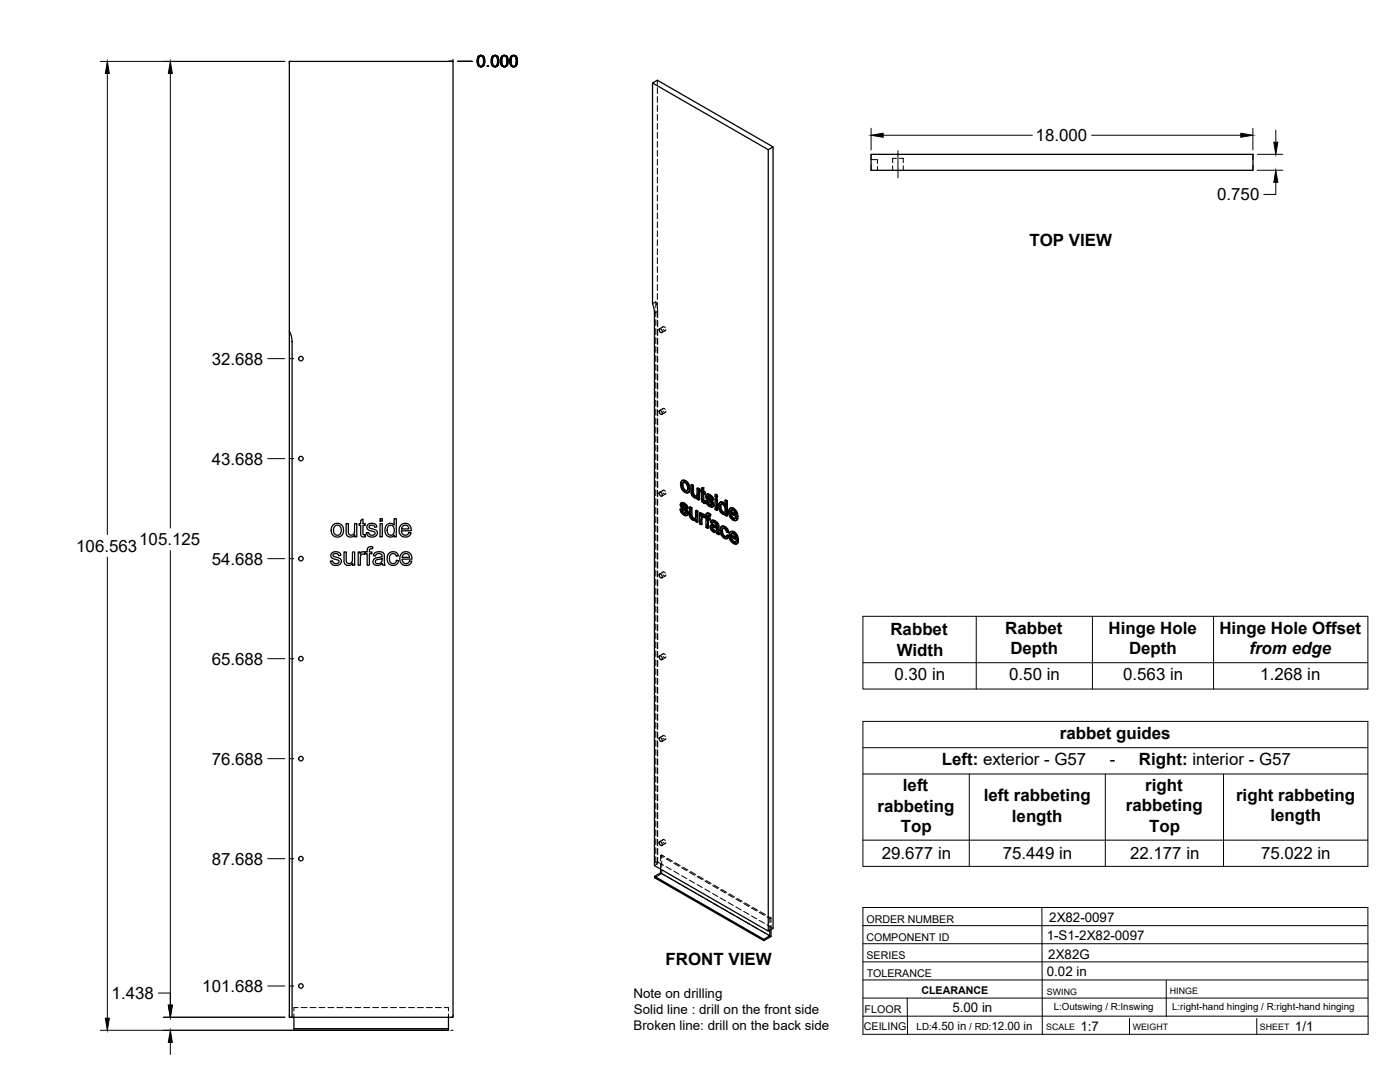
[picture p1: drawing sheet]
<svg xmlns="http://www.w3.org/2000/svg" width="559mm" height="432mm" viewBox="0 0 559 432" stroke-linecap="round" stroke-linejoin="round" font-family="sans-serif">
<!-- layer: Visible -->
<g fill="none" stroke="#000" stroke-width=".51">
<path d="M260.5 33.1l46.1 26.6v311.9l-45.4-26.2v-220.4l-.7-3.8v-88.1l1.9-1.1 46.2 26.6M306.6 59.7l2-1.1v311.9l-2 1.1M347.7 61.6h152.4v6.4h-152.4zM115.5 132.2l.7 1.6 .4 2.5v269.7h-1.1zM115.5 132.2v-107.7h65.3v381.5h-64.2M263.3 131.2a.93 .93 0 0 1 .9 .5 .93 .93 0 0 1-.2 1.1l-.9-.9zM263.3 163.8a.93 .93 0 0 1 .9 .6 .93 .93 0 0 1-.2 1l-.9-.8zM263.3 196.4a.93 .93 0 0 1 .9 .6 .93 .93 0 0 1-.2 1l-.9-.8zM272.2 191.8l.7-.2 .8 .2zM272.2 191.8l-.6 1.2 .5 2.2 1.5 1.4 .8 .1 .5-.3M272.3 193.6l.3 1.4M272.6 195l.3-.1 .8 .8-.3 .2z"/>
<path d="M272.8 192.5l-.2 .9M272.9 194.9l-.6-1.7 .3-.6 .4-.1 .9 .5 .5 1.4-.2 1.4-.8 .1M273.4 192l1 1a1.88 1.88 0 0 1 1 2M273.7 195.7l.5 .2M273.7 191.8l1.2 1.3M274.6 193.3l.5 1.9 .3-.2-.2 1.2M275.1 195.2l-.2 1.2 .3-.2-.6 .5M275.8 193.5l.7 .4 .3-.2v3.2M276.5 193.9v3.2l.3-.2 .3 .6M276.5 197.1l.3 .6 .3-.2 .5 .4M276.8 197.7l.4 .4h.9l-.3 .1M276.8 193.7l-.6-.4-.4 .2v3.2l.4 1 .7 .8a.97 .97 0 0 0 1.4 .1v.6l.5 .4"/>
<path d="M277.2 198.1l.6 .1M278.2 194.9l.6 .4 .4-.2v4.3l-.4 .2v-4.3M278.3 198.6l-.3 .2M279.2 195.1l-.7-.4-.3 .2v2.8l-.4 .5M280 195.5l-.5 .1v.6l.5 .3v3.3l.6 .8 .7 .4 .3-.2-.1-.7h-.6M280 194.8l.9-.2v1.5M280.6 194.8v1.5l.3-.2 .6 .3M280.6 196.3l.6 .3 .3-.2v.6l-.3 .2v-.6M280.6 199.7l.7 .2M280.7 200l.8 .1M280.9 194.6l-.9 .2v1.1l-.5-.3M280.9 197v2.6"/>
<path d="M281.2 197.2l-.6-.4v2.8l.4 .2M281.6 199.8l.6 .3M282.1 197.3l.7-.1 .6 .2M282.3 198.3l.6 .4M282.4 198.6l.2 .3 .3-.2 1.5 1.4M282.4 197.1l-.4 .3M282.5 197.4h.9l.7 .6M282.5 199.9l-.9-.1 .7 1.6 1.3 .9 .9-.1M282.6 198v.1M282.6 198.9l1.4 1.4 .4-.2 .4 .6M282.7 198.4l-.4-.3 1 .3 .6 1 .6 .2M282.8 197.2l-.9 .3-.2 .9 .5 .9 1.7 1.7-.1 .7"/>
<path d="M283 197.6l.8 .6 .3-.2 .5 .6M283.8 198.2l.5 .6 .3-.2 .2 .9-.3 .1-.2-.8M285.4 199l.3-.1 .7 .3-.4 .2zM285.4 197.4l.3-.2 .7 .4-.4 .2zM285.4 199v4.3l.6 .4M285.4 197.4v.8l.6 .4M286.4 199.2v4.3l-.4 .2v-4.3M286.4 197.6v.8l-.4 .2v-.8M289.4 199.7l.6 .3 .3-.1v5.9l-.3 .2v-6M290.3 199.9l-.6-.4-.3 .2v2.1l-.5-.7M133 209.4l1-.5h.9l1.5 .7 .6 1v2.1l-1.1 1.3-1.6 .3-1.4-.7-.7-1.6a2.87 2.87 0 0 1 .8-2.6zM133.6 210.1l1.1-.5 .6 .1 .6 .6 .3 1.8-.9 1.3-1 .2-.9-.7-.3-1.5z"/>
<path d="M138.2 209h.8l.1 3.7a1.31 1.31 0 0 0 1.7 .7 1.31 1.31 0 0 0 .7-1.6v-2.8h.9v5.2h-.8v-.8a1.86 1.86 0 0 1-2.2 .9 1.86 1.86 0 0 1-1.2-2.1zM144 207.7l.9-.6v1.9h.9v.7h-.9v3.3l.2 .4h.7l.1 .8h-1.3l-.6-.6v-3.9h-.7v-.7h.7zM146.7 209.5l1.7-.6a1.73 1.73 0 0 1 2 1.4l-.8 .1a1.17 1.17 0 0 0-1.1-.9 1.17 1.17 0 0 0-1.2 .9l.4 .4 2.1 .6a1.59 1.59 0 0 1 .7 2 1.59 1.59 0 0 1-2 .9l-1.5-.3-.7-1.4 .9-.1 .2 .6 .6 .5 1.4-.2a.82 .82 0 0 0 .2-1.1 .82 .82 0 0 0-1.1-.3l-1-.3a1.38 1.38 0 0 1-.8-2.2zM151.7 209h.9v5.2h-.9zM151.7 207h.9v1h-.9zM154.3 209.5l1.1-.6a1.86 1.86 0 0 1 1.9 .7v-2.6h.9v7.2h-.8v-.6a2.16 2.16 0 0 1-2.7 .4 2.16 2.16 0 0 1-1.1-2.4zM154.9 210.1l1.3-.5 1 1v2l-.7 .9h-1l-.8-.9-.1-1.5zM160 209.6l1-.7h1.5l1 .7 .5 1 .1 1.2h-3.9l.2 1 .9 .7a1.43 1.43 0 0 0 1.9-1l.9 .1-.4 .9-1 .7h-1.7l-1-.6-.7-1.7 .1-1.2zM160.7 210l.6-.4 1.1 .1 .6 .6 .2 .8h-2.9zM271.4 203.2l.6 .3M271.9 200.7l.8-.1 .5 .2M272 203.5l.4-.2 .2 .9-.3 .1z"/>
<path d="M272.1 201.7l.7 .4M272.2 202l.2 .3a1.23 1.23 0 0 1 1.5 .9l.4 .3M272.3 200.6l-.5 .2M272.3 204.3l.6 .6h.9M272.4 200.8h.8l.8 .6M272.4 203.3l-1-.1 .7 1.6 1.3 .9 .9-.1M272.4 202.3l1.5 1.4 .4-.2 .4 .7M272.5 201.4v.1M272.5 201.8l-.3-.3 1 .3 .5 1 .7 .3M272.6 204.2l.7 .6M272.7 200.6l-1 .3-.2 .9 .6 .9 1.6 1.7-.1 .7M272.9 201l.8 .6 .3-.2 .5 .7"/>
<path d="M273 204.9l.6 .2M273.7 201.6l.5 .6 .3-.1 .2 .8-.3 .2-.2-.9M273.7 205.1h-.1M273.9 203.7l.4 .6 .4-.1 .1 .7M274.3 204.3l.2 .7 .3-.1-.2 .5M274.5 205l-.2 .6 .3-.2-.4 .4M275.2 202.4l.7 .4 .3-.2v3.2M275.9 202.8v3.1l.3-.1 .3 .6M275.9 206l.3 .6 .3-.2 .4 .4M276.2 206.6l.4 .4h.9l-.3 .2M276.2 202.6l-.7-.4-.3 .2v2.9l.3 1.2 .8 .9a.97 .97 0 0 0 1.4 .1M276.6 207l.6 .2"/>
<path d="M277.6 203.8l.7 .4 .3-.2v4.3l-.3 .2v-4.3M277.7 207.5v.7l.6 .3M277.7 207.5l-.2 .2M278.6 204l-.7-.4-.3 .2v2.7l-.4 .7M279.2 204.7l.6 .4 .3-.2v.5l.4-.2M279.8 205.1v.6l.7-.5 .4 .1M280 206.4l.2 2.8-.3 .2v-2.2M280.1 204.9l-.6-.3-.3 .1v4.3l.7 .4M280.2 205.3h.7l.6 .4M280.3 206.1v.1M280.6 205.4l.6 .5M281 206.6l-.8-.5-.2 .3 .3-.2-.1 .8"/>
<path d="M281.2 206.4l.6 .4v3.7l.6 .4M281.2 206.4v-.3l-.2 .5M281.2 200.3l.1 .7M281.2 206.5l-.2 .1M282.2 204.9h.9l.6 .4M282.2 200.1l.3-.2 .3 .8-.3 .2zM282.4 206.6l.7 .4 .3-.2v.6l-.3 .1v-.5M282.5 204.7l-.5 .2M282.5 200.9l.6 .6h.9M282.7 207.3v3.4l-.3 .2v-3.8l.7 .4M282.7 205.7v.7M282.8 205.1l.6 .4 .3-.2-.4 .8 .1-.6"/>
<path d="M282.8 200.7l.7 .7M283.1 204.9l-.6-.2-.5 .2-.2 1.3-.6-.3 .6-.1M283.2 201.5l.6 .2M283.3 206.1a.45 .45 0 0 0-.5-.5 .45 .45 0 0 0-.4 .6v.4l.3-.2 .7 .4M283.8 209.6l.8-.2 1.4 .5M283.9 201.7h-.1M284.1 210.7l.2 .6 .3-.2 .5 .5M284.1 200.3l.4 .6 .3-.2 .2 .8M284.2 210.4l-.1 .3 .3-.2 .2 .6M284.2 209.4l-.5 .2M284.3 211.3l.5 .5h1h-1M284.3 210.3l-.1 .1"/>
<path d="M284.4 207.7l.8 .4 .3-.2 .8 .6M284.4 210.3l.6 .2a.79 .79 0 0 1 .9 .2 .79 .79 0 0 1 0 1l-.4 .3M284.4 210.3l-.2 .1M284.4 210.3v.2M284.5 200.9l.2 .7 .3-.1-.2 .5M284.5 208.4l-.4 .5 .2-.4 .5-.1 1.1 1a.48 .48 0 0 1 0 .8 .48 .48 0 0 1-.7-.3l-.9-.3M284.6 209.4l-1 .3-.2 1 .6 1 1.2 .8a.62 .62 0 0 1 .7 0 .62 .62 0 0 1 .3 .5l.6 .4M284.7 201.6l-.2 .6 .3-.2-.5 .4M284.7 207.6l-.8 .2M285.2 208.1l.8 .5 .3-.1 .4 .5M285.5 207.9l-.8-.3-.9 .3-.3 .5 .6 .5M286 208.6l.4 .6 .3-.2 .2 .7"/>
<path d="M286.4 209.2l.2 .6 .3-.1 .1 2.9M286.6 209.8l.1 3 .3-.2 .1 .6-.3 .2-.1-.6M287.4 202.4l.3 1.4M287.5 200.4h1.2l.6 .6M287.7 201.3h.7l.7 .8 .3 1.3-.3 1.2M287.7 201.3l-.3 1.1 .3-.2 .3 1.4M287.7 203.8l.3-.2 .8 .8-.4 .2zM287.8 201.2l-.1 .1M287.8 200.3l-.5 .2M288 201.1l-.3 1.1M288.1 212l.3 1.4 .3-.2 .7 .8M288.2 210.1l.9 .2 .3-.2 1 1"/>
<path d="M288.4 213.4l.7 .8h.8M288.4 200.6l.5 .5h.5M288.4 204.6h.7M288.5 209.9l-.6 .3M288.6 210.8l-.2 1M288.7 200.4l-.8-.2-.8 .4-.3 2.1 .9 1.9 1 .7 .7-.2v.5l.6 .4M288.8 204.4l.4 .1M289.1 210.3l.8 .6a1.42 1.42 0 0 1 1 1.5l-.3 .1-.5-1.3M289.4 205.1l-.2 .2M289.4 210.1l-.9-.2-.8 .4-.3 1.9 .5 1.3 .6 .9 .9 .5 .7 .1M290 213.7l.6 .4M290.6 212.5l-.6-.2-.7-1.3-.9-.2-.3 1.2 .3-.2 .3 1.4"/>
<path d="M290.6 214.1l.4-.1-.3 .6-.6 .4zM291 214l-.7-.5-.6 .8-.6-.1M291.3 202.9h.9a1.84 1.84 0 0 1 1.8 1.2M291.5 204.3l2 1.2-.3-1.1-.9-.9-.6 .1-.2 .7 .3-.2 1.7 1M291.5 212.3l.8-.1a2.05 2.05 0 0 1 2 1.3M291.7 213.6l2 1.2-.4-1.3-.9-.6-.5 .1-.2 .6 .3-.2 1.7 1M291.8 206.1l.8 .8h.8M291.8 205l.3 .9M292 203.5l-.2 .6M292 215.5l.8 .8h.8M292 214.4l.3 .9M292.2 212.9l-.2 .5"/>
<path d="M292.5 203l1 1a1.97 1.97 0 0 1 1 2.1M292.6 206.9l.5 .2M292.7 212.4l1 1a1.83 1.83 0 0 1 1 1.8v.2M292.8 216.3l.5 .2M292.8 202.8l-.8-.2-1 .7-.2 1.4 .3 1.1 .7 1.1 1.2 .9h.7l.8-.9M293 212.2l-.8-.2-1 .5-.2 1.4 .3 1.3 .7 1.2 1.2 .7h.8l.7-.8M293.3 207l-.2 .1M293.5 216.4l-.2 .1M293.5 206.6l.7 .5M293.7 204.3l.5 1.9 .3-.1-.3 .1M293.7 216l.7 .5M293.9 213.7l.5 1.9 .3-.2-.3 .2"/>
<path d="M294.2 206.4l-2.8-1.6 .4 1.3 .3-.2 .8 .9M294.4 215.8l-2.8-1.6 .4 1.3 .3-.2 .8 .8M294.5 206.9l-.7 .8M294.5 206.9l-.6-.5-.8 .7M294.7 216.3l-.7 .8M294.7 216.3l-.7-.5-.7 .7M132.4 220.7l1.4-.5a1.81 1.81 0 0 1 2.3 1.4l-.9 .2a1.21 1.21 0 0 0-1.1-.9 1.21 1.21 0 0 0-1.2 .8l.3 .4 2.7 1a1.87 1.87 0 0 1-.3 2.2 1.87 1.87 0 0 1-2.3 .3l-.9-.5-.5-1.1 .9-.2 .3 .8 .5 .3 1.4-.2a.82 .82 0 0 0 .2-1.1 .82 .82 0 0 0-1-.3l-1.1-.3a1.37 1.37 0 0 1-.7-2.3zM137.3 220.3h.9v3.8a1.31 1.31 0 0 0 1.7 .7 1.31 1.31 0 0 0 .8-1.7v-2.8h.9v5.3h-.8v-.8a1.86 1.86 0 0 1-2.3 .8 1.86 1.86 0 0 1-1.2-2.1zM143 220.3h.8v.8a1.25 1.25 0 0 1 2-.7l.8-.1v-1.2a1.55 1.55 0 0 1 2.2-.9l-.1 .8a.81 .81 0 0 0-.9 0 .81 .81 0 0 0-.4 .8v.5h1.1v.7h-1.1v4.6h-.8v-4.6h-.8v-.4l-.3 .7-.9-.2-.6 .5-.2 4h-.8zM149.5 220.8l1.6-.6 1.2 .1 .8 .4 .6 4.9h-.9l-.2-.7-1.2 .7h-1.2l-.9-.4-.4-.7a1.74 1.74 0 0 1 2-2l.6-.1a.8 .8 0 0 0 1-.8 .8 .8 0 0 0-1.1-.7l-1 .2-.5 .8-.9-.1zM150.1 223.5l2.4-.6a1.59 1.59 0 0 1-.6 1.8 1.59 1.59 0 0 1-1.9-.1l-.2-.5zM155.2 220.9l1-.6h1.5l.8 .4 .5 1-.8 .3a1.47 1.47 0 0 0-2-.9 1.47 1.47 0 0 0-.8 2l.5 1.4 .7 .4 1.1-.2 .5-1.1 .9 .1-.3 1-1 .8-1.3 .1-1-.4a3.4 3.4 0 0 1-.3-4.3z"/>
<path d="M160.3 220.9l1-.6h1.5l.9 .6 .6 1.1 .1 1.1h-3.9l.2 1 .8 .7a1.43 1.43 0 0 0 2-.9l.9 .1-.4 .7-1.1 .9h-1.6l-1-.6-.7-1.8v-1.1zM161 221.3l.6-.3h1l.6 .5 .3 .9h-3zM263.3 229.1a.93 .93 0 0 1 .9 .5 .93 .93 0 0 1-.2 1.1l-.9-.9zM263.3 261.7a.93 .93 0 0 1 .9 .6 .93 .93 0 0 1-.2 1l-.9-.9zM263.3 294.3a.93 .93 0 0 1 .9 .6 .93 .93 0 0 1-.2 1l-.9-.8zM263.3 335.9a.93 .93 0 0 1 .9 .5 .93 .93 0 0 1-.2 1.1l-.9-.9zM263.7 346.8v1.6l-2.4 1.3v.6l43.6 25.1v-.5l-43.6-25.2M263.7 348.4l43.6 25.1-2.4 1.4M307.3 371.2v2.3M307.7 370.9v2.8l-2.8 1.7M117.3 406v5.2h61.7v-.7h-61.7M179 406v4.5"/>
<circle cx="120.1" cy="143.1" r=".9"/>
<circle cx="120.1" cy="183" r=".9"/>
<circle cx="120.1" cy="222.9" r=".9"/>
<circle cx="120.1" cy="262.9" r=".9"/>
<circle cx="120.1" cy="302.8" r=".9"/>
<circle cx="120.1" cy="342.7" r=".9"/>
<circle cx="120.1" cy="393.5" r=".9"/>
</g>
<!-- layer: Hidden -->
<g fill="none" stroke="#000" stroke-width=".4">
<path d="M262.4 32v1.8M262.4 35v2.3M262.4 38.5v2.4M262.4 42.1v2.4M262.4 45.7v2.3M262.4 49.3v2.3M262.4 52.8v2.4M262.4 56.4v2.4M262.4 60v2.3M262.4 63.5v2.4M262.4 67.1v2.4M262.4 70.7v2.4"/>
<path d="M262.4 74.3v2.3M262.4 77.8v2.4M347.7 63.7h2.5v1.5M350.2 66.4v1.6M356.3 66.2v1.8M357.8 63.2h-1.5v1.8M359 63.2h1.5v1.8M360.5 66.2v1.8M262.4 81.4v2.4M262.4 85v2.4M262.4 88.5v2.4M262.4 92.1v2.4"/>
<path d="M262.4 95.7v2.4M262.4 99.3v2.3M262.4 102.8v2.4M262.4 106.4v2.4M262.4 110v2.4M262.4 113.5v2.4M262.4 117.1v2.4M261.7 120.4l.4 1.3M261.7 120.4v2.4M261.7 124v2.4M261.7 127.6v2.3M261.7 131.1v2.4"/>
<path d="M261.7 134.7v2.4M261.7 138.3v2.4M261.7 120.4l-1.2 .8M262.4 120.7v2.4M262.4 124.2v2.4M262.4 127.8v2.4M262.4 131.4v2.4M262.4 135v2.4M262.4 138.5v2.4M262.4 122.9l.1 3.8M262.5 127.9v2.4M262.5 131.5v2.4"/>
<path d="M262.5 135v2.4M262.5 138.6v2.4M264.5 130.8l.4-.5 .7 .5M264.7 130.4l-1.5 .8M264.8 131.5l.6 .5 .4-.5M265.6 131.9l-1.4 .9M261.7 141.9v2.3M261.7 145.4v2.4M261.7 149v2.4M261.7 152.6v2.3M261.7 156.1v2.4M261.7 159.7v2.4"/>
<path d="M262.4 142.1v2.4M262.4 145.7v2.4M262.4 149.3v2.3M262.4 152.8v2.4M262.4 156.4v2.4M262.4 160v2.3M262.5 142.2v2.4M262.5 145.8v2.3M262.5 149.3v2.4M262.5 152.9v2.4M262.5 156.5v2.4M261.7 163.3v2.4"/>
<path d="M261.7 166.9v2.3M261.7 170.4v2.4M261.7 174v2.4M261.7 177.6v2.4M262.4 163.6v2.3M262.4 167.1v2.4M262.4 170.7v2.4M262.4 174.3v2.3M262.4 177.8v2.4M262.5 160.1v2.3M262.5 163.6v2.4M262.5 167.2v2.4"/>
<path d="M262.5 170.8v2.3M262.5 174.3v2.4M262.5 177.9v2.4M264.5 163.4l.4-.5 .7 .5M264.7 163l-1.5 .8M264.8 164.1l.7 .5 .3-.5M265.6 164.6l-1.4 .8M261.7 181.1v2.4M261.7 184.7v2.4M261.7 188.3v2.4M261.7 191.9v2.3M261.7 195.4v2.4"/>
<path d="M261.7 199v2.4M262.4 181.4v2.4M262.4 185v2.4M262.4 188.6v2.3M262.4 192.1v2.4M262.4 195.7v2.4M262.4 199.3v2.4M262.5 181.5v2.4M262.5 185.1v2.3M262.5 188.6v2.4M262.5 192.2v2.4M262.5 195.8v2.4"/>
<path d="M262.5 199.3v2.4M264.5 196l.4-.4 .7 .5M264.7 195.6l-1.5 .8M264.8 196.7l.6 .5 .4-.4M265.6 197.2l-1.4 .8M271.9 193.1l.5 1.9-.3 .2M272.4 195l1.3 1.3-.3 .2M272.5 191.6l-.9 1.7M272.8 192.5l-.2 .1M272.9 192.4h.8l-.3 .2M273.7 192.4l.8 .9-.3 .2M273.7 196.3l.9 .3-.3 .1"/>
<path d="M274.5 195.7l-.3 .2M274.5 193.3l.3 1.2-.3 .4M274.8 194.7l-.1 .8-.5 .4M274.9 196.5l-.3 .1M276.2 193.3v3.4l-.3 .2M276.2 196.7l.2 .7-.3 .1M276.4 197.4l.4 .6-.3 .1M276.8 198l.6 .5-.3 .1M277.4 198.5l.7 .2 .5-.3-.3 .2M278.1 198.1h.1M278.3 198l-.4 .2M278.4 198.6h-.1"/>
<path d="M278.4 197.8l-.3 .3M278.5 194.7v2.8l-.4 .5M278.6 198.4v.7l-.3 .1M278.6 199.1l.6 .3M279.8 196l.5 .3-.3 .2M279.8 195.4v.6l-.3 .2M280 195.5l.3 .2M280.3 196.3l.1 3.3-.4 .2M280.3 194.6v1.1l-.3 .2M280.4 199.6l.2 .5-.3 .2M280.6 196.8l.3-.2v.4M280.9 196.6l.6 .4"/>
<path d="M281.9 199.7l.5 1.3-.3 .1M282 197.8l.1 .7-.3 .2M282.1 197.4l-.4 .6M282.1 198.5l.5 .6-.4 .2M282.3 197.2l-.5 .4M282.5 198l.3-.2-.2 .2M282.6 199.1l1.5 1.6-.3 .2M282.7 197.9l-.3 .1M282.8 197.8l.6 .2-.3 .2M283.4 198l.6 .5-.3 .2M284 198.5l.2 .7-.3 .2M284.2 199.2l.6 .3"/>
<path d="M285.7 197.2v.9l-.3 .1M285.7 198.9v1.5M285.7 198.1l.7 .3M289.7 199.5v2.1l-.3 .2M261.7 202.6v2.4M261.7 206.1v2.4M261.7 209.7v2.4M261.7 213.3v2.4M261.7 216.9v2.3M262.4 202.8v2.4M262.4 206.4v2.4M262.4 210v2.4"/>
<path d="M262.4 213.6v2.3M262.4 217.1v2.4M262.5 202.9v2.4M262.5 206.5v2.4M262.5 210.1v2.3M262.5 213.6v2.4M262.5 217.2v2.4M271.7 203.1l.5 1.3-.3 .2M271.8 201.3l.2 .6-.3 .2M271.9 200.8l-.4 .6M272 201.9l.4 .6-.3 .2M272.1 200.6l-.5 .4"/>
<path d="M272.2 204.4l1.1 1-.3 .1M272.3 201.4l.3-.2-.1 .2M272.4 202.5l1.6 1.6-.3 .2M272.6 201.3l-.4 .2M272.6 201.2l.7 .2-.4 .2M273.3 201.4l.5 .6-.3 .1M273.3 205.4l.8 .2-.3 .2M273.8 204.9h.2M273.8 202l.3 .6-.4 .2M274 204.1l.2 .5-.3 .1M274 204.9l-.3 .2 .3-.2M274.1 202.6l.6 .3"/>
<path d="M274.2 204.6l-.2 .3M274.5 205.6h-.4M275.5 202.2l.1 3.4-.3 .2M275.6 205.6l.2 .7-.3 .2M275.8 206.3l.4 .6-.3 .2M276.2 206.9l.6 .5-.3 .2M276.8 207.4l.7 .2 .5-.3-.2 .2M277.5 207h.1M277.7 206.9l-.4 .2M277.8 206.7l-.3 .3M277.9 203.6v2.6l-.4 .7M278 207.3v.7l-.3 .2"/>
<path d="M278 208l.6 .3M279.5 207.3v1.6l-.3 .1M279.5 208.9l.7 .3M279.5 204.6v1.5M280.1 206.1l.8-.1-.3 .2M280.1 205.4v.1M280.3 206.1l.2-.2-.3 .2M280.4 205.2l-.6 .5M280.6 200.1l.5 .5-.3 .1M280.9 206l.4 .4M281.1 200.6l.5 .2M281.2 206.1l.3-.2-.2 .5"/>
<path d="M281.5 205.7v.1M281.5 206.3l.6 .3-.3 .2M281.5 205.9l-.2 .5M281.5 205.7l-.3 .3M281.8 205.8l.3 .2M282.1 209v1.3l-.3 .2M282.1 210.3l.6 .4M282.1 206.6v1.3M282.2 205l-.1 1-.3 .2M282.3 204.7l-.5 .4M282.4 201l1.1 1-.3 .1M282.4 207.1l.3-.2v.4"/>
<path d="M282.5 205.7l.4-.2-.2 .2M282.7 206.9l.7 .5M282.9 205.5l.4 .1-.4 .2M283.3 205.6l.3 .3M283.5 202l.8 .2-.3 .2M283.7 210.1l.4 1.1-.4 .2M283.8 208.2l.6 .5M283.8 209.6l-.4 .7M284 201.5h.1M284 209.4l-.5 .4M284.1 211.2l.9 .9-.3 .2M284.1 207.7l-.6 .7"/>
<path d="M284.1 200.7l.2 .5-.3 .1M284.2 201.5l-.3 .2 .2-.2M284.2 207.6l-.4 .3M284.3 201.2l-.2 .3M284.4 208.4l.4-.2-.3 .2M284.5 210.2l.2-.1zM284.5 210.2l-.2 .1M284.6 210.1l-.4 .2M284.6 202.2h-.3M284.7 210.1l1.6 .5-.3 .2M284.8 208.2l.6 .2-.3 .2M285 212.1l.7 .2-.3 .2"/>
<path d="M285.4 208.4l.7 .7-.3 .2M285.7 212.3l.7-.1-.4 .2M285.7 201.6v1.6l-.3 .1M285.7 203.2l.7 .3M286 209.9l.3 .1M286 211.7l-.3 .2M286.1 209.1l.2 .7-.3 .2M286.2 211.5l-.4 .3M286.3 210.6l-.1 .9-.3 .2M286.3 209.8l-.3 .4M286.4 212.2l.1 .7-.3 .1M286.5 212.9l.6 .3"/>
<path d="M287.1 201.8l.2 1.3-.3 .2M287.3 200.7l-.2 1.1-.3 .2M287.3 203.1l.6 1.1-.4 .2M287.6 200.3l-.6 .6M287.7 211.4l.5 1.9-.3 .2M287.9 204.2l.8 .8-.3 .1M287.9 210.3l-.2 1.1-.3 .2M288 201.1h.7l-.3 .2M288 201.1l-.2 .1M288 201.1h.1M288.1 201l-.3 .2M288.2 213.3l1.2 1.3-.3 .2"/>
<path d="M288.2 210l-.6 .5M288.6 210.8l-.2 .1M288.7 210.7l.8 .1-.4 .1M288.7 205l.6 .1 .4-.2-.3 .2M288.7 201.1l.8 .8-.4 .2M289.4 201.1l.3 .5M289.4 214.6l1 .2M289.5 210.8l.5 .5-.3 .2M289.5 201.9l.3 1.5-.4 .2M289.5 205.1h-.1M289.7 204.9v.6l-.3 .1M289.7 205.5l.6 .3"/>
<path d="M289.8 203.4l-.2 .7-.4 .4 .3-.1M290 211.3l.3 .8-.3 .2M290 214.1l-.1 .1M290.3 212.1l.6 .3M290.3 213.5l-.6 .8M291.1 204.1l.5 1.9-.3 .2M291.3 213.5l.5 1.9-.3 .2M291.4 204.8l.4-.1v.3M291.6 206l1.3 1.4-.4 .1M291.6 202.7l-.8 1.6M291.6 214.2l.4-.2v.4M291.8 204.7l2.7 1.5"/>
<path d="M291.8 215.4l1.3 1.3-.3 .2M291.8 212.1l-.5 1.4-.3 .2M292 214l2.7 1.6M292 203.5l-.2 .1M292.1 203.4l.7 .1-.3 .1M292.2 212.9h-.2M292.3 212.7l.7 .1-.3 .2M292.8 203.5l.8 .8-.3 .2M292.9 207.4l1 .2-.3 .2M293 212.8l.8 .9-.3 .2M293.1 216.7l1 .3-.3 .2M293.5 206.9h-.1"/>
<path d="M293.5 206.9l-.2 .1M293.5 205.1l.4 .2M293.6 206.8l-.4 .2M293.6 204.3l.3 1-.4 .2M293.7 216.3h-.1M293.7 216.3l-.2 .1M293.7 214.4l.4 .3M293.8 216.2l-.4 .2M293.8 213.7l.3 1-.4 .1M293.9 206.4l-.4 .5M294 215.8l-.3 .5M294.1 207.5l-.2 .1"/>
<path d="M294.3 216.9l-.2 .1M261.7 220.4v2.4M261.7 224v2.4M261.7 227.6v2.4M261.7 231.1v2.4M261.7 234.7v2.4M261.7 238.3v2.4M262.4 220.7v2.4M262.4 224.3v2.4M262.4 227.8v2.4M262.4 231.4v2.4M262.4 235v2.4"/>
<path d="M262.4 238.5v2.4M262.5 220.8v2.4M262.5 224.3v2.4M262.5 227.9v2.4M262.5 231.5v2.4M262.5 235.1v2.3M262.5 238.6v2.4M264.5 228.7l.4-.5 .7 .5M264.7 228.3l-1.5 .8M264.8 229.4l.6 .5 .4-.5M265.6 229.8l-1.4 .9M261.7 241.9v2.3"/>
<path d="M261.7 245.4v2.4M261.7 249v2.4M261.7 252.6v2.4M261.7 256.2v2.3M261.7 259.7v2.4M262.4 242.1v2.4M262.4 245.7v2.4M262.4 249.3v2.4M262.4 252.8v2.4M262.4 256.4v2.4M262.4 260v2.4M262.5 242.2v2.4"/>
<path d="M262.5 245.8v2.4M262.5 249.3v2.4M262.5 252.9v2.4M262.5 256.5v2.4M261.7 263.3v2.4M261.7 266.9v2.3M261.7 270.4v2.4M261.7 274v2.4M261.7 277.6v2.4M262.4 263.6v2.3M262.4 267.1v2.4M262.4 270.7v2.4"/>
<path d="M262.4 274.3v2.3M262.4 277.9v2.3M262.5 260.1v2.3M262.5 263.6v2.4M262.5 267.2v2.4M262.5 270.8v2.4M262.5 274.4v2.3M262.5 277.9v2.4M264.5 261.3l.4-.5 .7 .5M264.7 260.9l-1.5 .8M264.8 262l.6 .5 .4-.5M265.6 262.5l-1.4 .8"/>
<path d="M261.7 281.2v2.3M261.7 284.7v2.4M261.7 288.3v2.4M261.7 291.9v2.4M261.7 295.4v2.4M261.7 299v2.4M262.4 281.4v2.4M262.4 285v2.4M262.4 288.6v2.3M262.4 292.1v2.4M262.4 295.7v2.4M262.4 299.3v2.4"/>
<path d="M262.5 281.5v2.4M262.5 285.1v2.3M262.5 288.6v2.4M262.5 292.2v2.4M262.5 295.8v2.4M262.5 299.4v2.3M264.5 293.9l.4-.4 .7 .5M264.7 293.5l-1.5 .8M264.8 294.6l.6 .5 .4-.4M265.6 295.1l-1.4 .8M261.7 302.6v2.4M261.7 306.2v2.3"/>
<path d="M261.7 309.7v2.4M261.7 313.3v2.4M261.7 316.9v2.4M262.4 302.9v2.3M262.4 306.4v2.4M262.4 310v2.4M262.4 313.6v2.3M262.4 317.1v2.4M262.5 302.9v2.4M262.5 306.5v2.4M262.5 310.1v2.4M262.5 313.6v2.4"/>
<path d="M262.5 317.2v2.4M261.7 320.4v2.4M261.7 324v2.4M261.7 327.6v2.4M261.7 331.2v2.3M261.7 334.7v2.4M261.7 338.3v2.4M262.4 320.7v2.4M262.4 324.3v2.4M262.4 327.9v2.3M262.4 331.4v2.4M262.4 335v2.4"/>
<path d="M262.4 338.6v2.4M262.5 320.8v2.4M262.5 324.4v2.3M262.5 327.9v2.4M262.5 331.5v2.4M262.5 335.1v2.4M262.5 338.6v2.4M264.5 335.5l.4-.5 .7 .5M264.7 335l-1.5 .9M264.8 336.2l.6 .5 .4-.5M265.6 336.6l-1.4 .9M261.7 344.3l.8 .4"/>
<path d="M261.7 341.9v2.4M262.4 342.1v1.8M262.4 343.9l-.7 .4M262.4 343.9l2.4 1.4M262.5 342.2v2.5M262.5 344.7l-1.3 .7M263.7 344.7v2.1M263.7 341.5l1.1 .6M264.1 342.5v-1.3l-.4 .3v2.1M264.1 348.6l-2.8 1.7M264.1 343.7v2.4M264.1 347.3v1.3"/>
<path d="M264.1 341.2l1.2 .7M264.1 348.6l1.2 .7M265.9 342.7l2 1.2M265.9 345.9l2 1.2M266.3 342.5l2.1 1.2M266.3 349.9l2.1 1.2M269 344.5l2 1.2M269 347.7l2 1.2M269.4 344.3l2.1 1.1M269.4 351.7l2.1 1.2M272.1 346.3l2 1.2M272.1 349.5l2 1.1"/>
<path d="M272.5 346l2.1 1.2M272.5 353.5l2.1 1.1M275.1 348.1l2.1 1.2M275.1 351.2l2.1 1.2M275.6 347.8l2.1 1.2M275.6 355.2l2.1 1.2M278.3 349.9l2 1.1M278.3 353l2 1.2M278.7 349.6l2.1 1.2M278.7 357l2.1 1.2M281.3 351.6l2.1 1.2M281.3 354.8l2.1 1.2"/>
<path d="M281.8 351.4l2.1 1.2M281.8 358.8l2.1 1.2M284.4 353.4l2.1 1.2M284.4 356.6l2.1 1.2M284.9 353.2l2.1 1.2M287.5 355.2l2.1 1.2M287.5 358.4l2.1 1.2M288 354.9l2.1 1.2M290.6 357l2.1 1.2M291.1 356.7l2.1 1.2M293.7 358.8l2.1 1.2M294.2 358.5l2 1.2"/>
<path d="M284.9 360.6l2.1 1.2M288 362.4l2.1 1.2M290.6 360.2l2.1 1.1M291.1 364.2l2.1 1.1M293.7 361.9l2.1 1.2M294.2 365.9l2 1.2M296.8 360.6l2.1 1.2M296.8 363.7l2.1 1.2M297.3 360.3l2 1.2M297.3 367.7l2 1.2M299.9 362.4l2.1 1.1M299.9 365.5l2.1 1.2"/>
<path d="M300.4 362.1l2.1 1.2M300.4 369.5l2.1 1.2M303 364.1l2.1 1.2M303 367.3l2.1 1.2M303.5 363.9l2 1.1M303.5 371.3l2 1.2M306.1 365.9l1.2 .7 .4-.3M306.1 369.1l2.5 1.4M306.6 365.7l1.1 .6M306.6 373.1l1.1 .6M307.3 366.6v1.7M307.3 369.5v1.7"/>
<path d="M307.7 366.3v1.7M307.7 369.2v1.7M117.3 404.6v1.4M119 402.1h-1.7v1.3M120.2 402.1h2.4M123.7 402.1h2.4M127.3 402.1h2.4M130.9 402.1h2.4M134.5 402.1h2.3M138 402.1h2.4M141.6 402.1h2.4M145.2 402.1h2.4"/>
<path d="M148.8 402.1h2.3M152.3 402.1h2.4M155.9 402.1h2.4M159.5 402.1h2.4M163 402.1h2.4M166.6 402.1h2.4M170.2 402.1h2.4M173.8 402.1h2.3M177.3 402.1h1.7v1.3M179 404.6v1.4"/>
</g>
<!-- layer: Reference -->
<g fill="none" stroke="#000" stroke-width=".4">
<path d="M116.4 24.5h-.9v.9M179 24.5h1.8M180.8 23.6v.9h-.9M347.7 61.6v2.1M347.7 65.8v2.2M500.1 61.6v2.1M500.1 65.8v2.2M115.5 143.1h1.8M115.5 183h1.8M115.5 222.9h1.8M115.5 262.9h1.8M115.5 302.8h1.8"/>
<path d="M115.5 342.7h1.8M115.5 393.5h1.8M115.5 405.1v.9h.9M179.9 411.2h.9M180.8 405.1v.9h-.9"/>
</g>
<!-- layer: Hidden Narrow -->
<path d="M262.5 124.2l-1.3 .8M276.2 196l-.4 .2M278.5 197l-.3 .2M280.3 198.8l-.3 .1M273.3 203.5l-.3 .1M275.5 204.9l-.3 .2M277.9 205.9l-.3 .2M282.1 205.6l-.3 .1M283.5 200l-.3 .2M285.3 210.3l-.3 .2M286.3 210.9l-.3 .1" fill="none" stroke="#000" stroke-width=".4"/>
<!-- layer: Visible Narrow -->
<path d="M276.8 196.1l-.3 .2M280.9 199.2l-.3 .1M283.5 199.2l-.3 .2M273.3 202.6l-.3 .2M276.2 205l-.3 .2M282.7 206l-.3 .2M285.2 209.6l-.3 .2M287 210.3l-.4 .2M287 211.3l-.4 .2" fill="none" stroke="#000" stroke-width=".4"/>
<!-- layer: Titleblock -->
<path d="M344.4 362.2h201.6l.1 50.6h-201.7zM344.4 376.6h201.6M344.4 369.4h201.6M415.9 362.2l.1 50.6M344.4 383.9h201.6M344.4 398.3h201.6M344.4 391.1h201.6M362.1 398.3l.1 14.4M465.5 391.3v14.4M344.4 405.5h201.7M450.8 406.4v6.4M501.6 406.4v6.4" fill="none" stroke="#000" stroke-width=".4"/>
<!-- layer: Custom Tables -->
<path d="M344.4 246h201.6v29h-201.6zM389.7 246v29M436 246v29M484.4 246v29M344.4 264.5h201.6M344.4 287.9h201.6v57.9h-201.6zM344.4 298.4h201.6M344.4 308.9h201.6M386.9 308.9v36.9M441.2 308.9v36.9M488.4 308.9v36.9M344.4 335.3h201.6" fill="none" stroke="#000" stroke-width=".4"/>
<!-- layer: FD_Dimensions -->
<g fill="none" stroke="#000" stroke-width=".4">
<path d="M40 24.5h73.7M42.8 29.3v184M68 29.3v181.4M182.6 24.5h5.8M347.7 51.2v8.6M352.5 54h59.6M435.7 54h59.6M500.1 51.2v8.6M509.2 51.9v4.9M501.9 61.6h10.1M501.9 67.9h10.1M509.2 72.8v4.8h-4.8"/>
<path d="M106.8 143.1h6.9M106.8 183h6.9M68 219.7v181.4M42.8 222.3v184M106.8 222.9h6.9M106.8 262.9h6.9M106.8 302.8h6.9M106.8 342.7h6.9M63.2 396.3h4.8M106.8 393.5h6.9M40 411.2h138.1M65.2 406h48.5"/>
<path d="M68 416v4.8"/>
</g>
<path d="M42.8 24.5l.8 4.8h-1.6zM68 24.5l.8 4.8h-1.6zM347.7 54l4.8-.8v1.6zM495.3 53.2l4.8 .8-4.8 .8zM508.4 56.8h1.6l-.8 4.8zM509.2 67.9l.8 4.9h-1.6zM42 406.3h1.6l-.8 4.9zM67.2 401.1h1.6l-.8 4.9zM68 411.2l.8 4.8h-1.6z" fill="#000" stroke="#000" stroke-width=".4"/>
<!-- layer: Smart Centers -->
<path d="M358.4 60.1v10.9" fill="none" stroke="#000" stroke-width=".4"/>
<g font-size="6.7">
<text x="190.2" y="26.9">0.000</text>
<text x="413.4" y="56.3">18.000</text>
<text x="485.8" y="80">0.750</text>
<text x="410.9" y="98.2">TOP VIEW</text>
<text x="84.5" y="145.5">32.688</text>
<text x="84.5" y="185.4">43.688</text>
<text x="30.4" y="220.2">106.563</text>
<text x="55.6" y="217.6">105.125</text>
<text x="84.5" y="225.3">54.688</text>
<text x="355.4" y="253.6">Rabbet</text>
<text x="401.2" y="252.9">Rabbet</text>
<text x="442.5" y="252.9">Hinge Hole</text>
<text x="486.7" y="252.9">Hinge Hole Offset</text>
<text x="357.9" y="261.6">Width</text>
<text x="403.3" y="261">Depth</text>
<text x="450.6" y="261">Depth</text>
<text x="498.7" y="261">from edge</text>
<text x="84.5" y="265.2">65.688</text>
<text x="357" y="271.4">0.30 in</text>
<text x="402.8" y="271.4">0.50 in</text>
<text x="448.3" y="271.4">0.563 in</text>
<text x="503" y="271.4">1.268 in</text>
<text x="423" y="294.8">rabbet guides</text>
<text x="84.5" y="305.1">76.688</text>
<text x="375.9" y="305.4">Left: exterior - G57</text>
<text x="443" y="305.4">-</text>
<text x="454.6" y="305.4">Right: interior - G57</text>
<text x="360.4" y="315.8">left</text>
<text x="457.1" y="315.8">right</text>
<text x="350.3" y="323.9">rabbeting</text>
<text x="392.7" y="319.8">left rabbeting</text>
<text x="449.4" y="323.8">rabbeting</text>
<text x="493.4" y="319.8">right rabbeting</text>
<text x="403.9" y="327.9">length</text>
<text x="507" y="327.8">length</text>
<text x="359.5" y="331.9">Top</text>
<text x="458.6" y="331.9">Top</text>
<text x="84.5" y="345.1">87.688</text>
<text x="351.9" y="342.9">29.677 in</text>
<text x="400.2" y="342.9">75.449 in</text>
<text x="451" y="342.9">22.177 in</text>
<text x="503.4" y="342.9">75.022 in</text>
<text x="265.7" y="385.2">FRONT VIEW</text>
<text x="80.8" y="395.9">101.688</text>
<text x="44.6" y="398.7">1.438</text>
</g>
<g font-size="5.3">
<text x="418.8" y="368">2X82-0097</text>
<text x="417.8" y="375.1">1-S1-2X82-0097</text>
<text x="418.4" y="382.6">2X82G</text>
<text x="417.8" y="389.5">0.02 in</text>
<text x="252.9" y="398.4">Note on drilling</text>
<text x="253" y="404.9">Solid line : drill on the front side</text>
<text x="380.1" y="404">5.00 in</text>
<text x="252.9" y="411.2">Broken line: drill on the back side</text>
<text x="431.3" y="411.5">1:7</text>
<text x="516.9" y="411.5">1/1</text>
</g>
<g font-size="4.6">
<text x="371.9" y="411.2">4.50 in</text>
<text x="395.8" y="411.2">12.00 in</text>
</g>
<g font-size="4.3">
<text x="345.8" y="368.4">ORDER NUMBER</text>
<text x="345.8" y="375.5">COMPONENT ID</text>
<text x="345.8" y="382.7">SERIES</text>
<text x="345.9" y="389.9">TOLERANCE</text>
<text x="367.7" y="396.7">CLEARANCE</text>
<text x="345.1" y="404.3">FLOOR</text>
<text x="344.8" y="411.1">CEILING</text>
</g>
<g font-size="3.9">
<text x="420.6" y="403.1">L:Outswing / R:Inswing</text>
<text x="467.8" y="403.1">L:right-hand hinging / R:right-hand hinging</text>
<text x="365.9" y="411.2">LD:</text>
<text x="386.9" y="411.2">/ RD:</text>
</g>
<g font-size="3.5">
<text x="417.9" y="397">SWING</text>
<text x="466.9" y="396.9">HINGE</text>
<text x="417.5" y="410.9">SCALE</text>
<text x="452.1" y="410.9">WEIGHT</text>
<text x="502.9" y="410.9">SHEET</text>
</g>
</svg>
